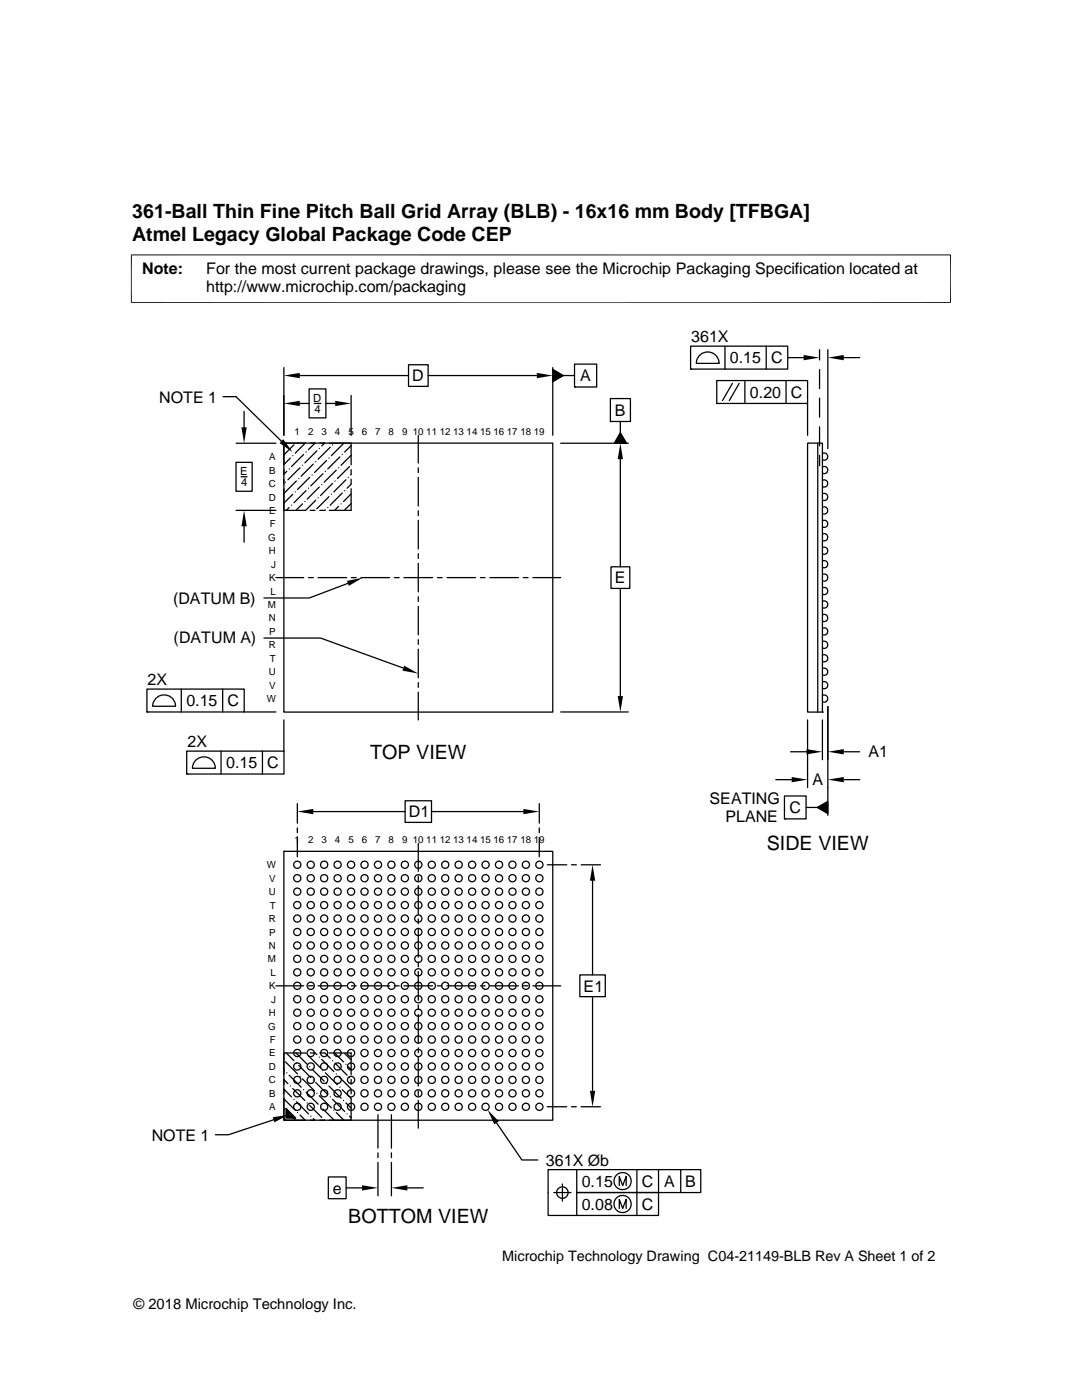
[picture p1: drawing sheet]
<svg xmlns="http://www.w3.org/2000/svg" width="216mm" height="279mm" viewBox="0 0 216 279" stroke-linecap="round" stroke-linejoin="round" font-family="sans-serif">
<g fill="none" stroke="#000" stroke-width=".25">
<path d="M44.5 79.2h2.6M47 79.1l9.1 8.9M56.6 73.4v13.5M59.8 75h21.7M61.7 77.6h3.3v5.8h-3.3zM70.1 78.9v8M81.5 72.8h3.9v4.3h-3.9zM85.4 75h21.7M110.3 73.7l2.1 1.3-2.1 1.2zM110.3 73.4v13.5M112.4 75h2.2M114.6 72.7h4.5v4.5h-4.5z"/>
<path d="M114.6 77.2h.1M121.8 79.5h4v4.6h-4zM137.8 69.1h19.4v4.6h-19.4zM137.8 73.7h.1M139.7 70.8a2.29 2.29 0 0 1 2.5-.4 2.29 2.29 0 0 1 1.3 2.1h-4.6l.4-1.1zM143 75.9h18.1v4.6h-18.1zM144.7 69.1v4.6M146.1 76.5l-1.9 3.4M147.5 76.5l-2 3.4M148.6 75.9v4.6M152.9 69.1v4.6M156.8 75.9v4.6"/>
<path d="M157.2 71.4h3.2M163.5 69.8v2M163.5 73.7v3.9M163.5 79.5v3.8M165.2 69.8v19.7M168.4 71.4h3.1M47.1 92.3h3.2v5.7h-3.2zM47.1 88.5h8M48.1 95.1h1.2M48.7 82.1v3.2M56.6 88.4h53.7v53.7h-53.7zM56.6 88.4h.1"/>
<path d="M56.6 97.5v4.4h4.4l2-2.1M56.6 93.7v1M56.6 95.6v1M57 96.2h.1M57 88.4v.1M57.2 94.1l-.6 .5M57.7 93.6h.1M57.9 91.4l-1.3 1.3M58.4 90.9h.1M58.4 98.6l-1.8 1.8M58.7 88.8l-2.1 2M58.9 98.2h.1"/>
<path d="M59.1 96l-2.4 2.4M59.6 95.5h.1M59.8 80.5h1.9M59.9 93.3l-2.5 2.5M60.3 92.9h.1M60.6 90.7l-2.4 2.4M60.9 88.4l-2 2M61 88.4h-4.4v4.4M61.1 90.2h.1M61.1 97.9l-2.4 2.4M61.6 97.4h.1M61.8 95.3l-2.4 2.4"/>
<path d="M61.9 88.4h.9l-1.2 1.3M62.3 94.8h.1M62.5 92.6l-2.4 2.4M62.7 80.5h1.3M63 92.1h.1M63.2 90l-2.4 2.4M63.5 99.4h.1M63.7 89.5h.1M63.7 97.2l-2.4 2.4M63.8 88.4h1l-.6 .6M64.2 96.7h.1M64.4 94.6l-2.4 2.4"/>
<path d="M64.9 94.1h.1M65 80.5h1.9M65.2 91.9l-2.4 2.4M65.6 91.4h.1M65.6 99.1l-2.4 2.4M65.7 88.4h4.4v4.4M65.9 89.3l-2.4 2.4M66.1 98.6h.1M66.4 88.8h.1M66.4 96.5l-2.4 2.4M66.8 96h.1M67.1 93.8l-2.4 2.4"/>
<path d="M67.6 93.3h.1M67.8 91.2l-2.4 2.4M68.3 90.7h.1M68.3 98.4l-2.4 2.4M68.5 88.5l-2.4 2.4M68.8 97.9h.1M69 95.8l-2.4 2.4M69.5 95.3h.1M69.7 93.1l-2.4 2.4M70.1 88.9l-1.3 1.3M70.1 90.9l-2 2M70.1 94.7l-.1 .1"/>
<path d="M70.1 93.7v1M70.1 95.6v1M70.1 97.5v4.4h-4.4M70.1 96.6l-.8 .8M70.1 98.6l-1.6 1.5M83.5 86.9v5.5M83.5 93.4v.9M83.5 95.3v5.7M111.9 88.5h13.5M121.8 84.1h.1M123.8 86.3l1.2 2.2h-2.4zM123.8 84.1v2.2"/>
<path d="M123.8 91.6v21.5M143 80.5h.1M161.1 80.5v6.4M161.1 88.4h3v53.7h-3zM163.2 88.4v53.7M163.5 85.2v3.8M163.5 90.9v2M164.1 98.6l.7-.1a.72 .72 0 0 1 0 1.3h-.7M164.1 95.9a.71 .71 0 0 1 1.1 .6 .71 .71 0 0 1-1.1 .6M164.1 93.2a.72 .72 0 0 1 1.1 .6 .72 .72 0 0 1-1.1 .6M164.1 90.5a.71 .71 0 0 1 1.1 .6 .71 .71 0 0 1-1.1 .7M47.1 101.9h8"/>
<path d="M48.7 105v3.2M55.1 115.3h5.5M57.7 101.3l-.6 .6M58.2 100.8h.1M60.3 100.6l-1.2 1.3M60.8 100.1h.1M61.6 115.3h.9M61.9 101.9h1M63.5 115.3h5.7M63.8 101.9h1M64.9 101.8l-.1 .1M65.4 101.3h.1"/>
<path d="M67.6 101l-.8 .9M68.1 100.6h.1M69.4 116.4l-7.7 2.9h-9M70.1 100.5l-1.4 1.4M70.1 115.3h1M72 115.3h5.7M78.7 115.3h1M80.6 115.3h5.7M83.5 101.9v1M83.5 103.8v5.8M83.5 110.5v1M83.5 112.4v5.7"/>
<path d="M83.5 119.1v.9M87.3 115.3h.9M89.2 115.3h5.7M95.8 115.3h1M97.7 115.3h5.8M104.4 115.3h1M106.3 115.3h5.6M121.9 113.1h3.8v4.3h-3.8zM123.8 117.4v21.5M164.1 117.3a.71 .71 0 0 1 1.1 .7 .71 .71 0 0 1-1.1 .6M164.1 114.6a.72 .72 0 0 1 1.1 .7 .72 .72 0 0 1-1.1 .6M164.1 112a.71 .71 0 0 1 1.1 .6 .71 .71 0 0 1-1.1 .6"/>
<path d="M164.1 109.3h.7a.72 .72 0 0 1 0 1.2h-.7M164.1 106.6a.71 .71 0 0 1 1.1 .6 .71 .71 0 0 1-1.1 .6M164.1 103.9a.72 .72 0 0 1 1.1 .6 .72 .72 0 0 1-1.1 .7M164.1 101.2a.71 .71 0 0 1 1.1 .7 .71 .71 0 0 1-1.1 .6M29.3 137.5h19.4v4.6h-19.4zM31.3 139.2a2.28 2.28 0 0 1 2.4-.3 2.28 2.28 0 0 1 1.3 2h-4.5l.3-1.1zM36.2 137.5v4.6M44.4 137.5v4.6M52.7 127.3h11.3l16.5 6M83.5 121v5.7M83.5 127.7v.9M83.5 129.6v5.7"/>
<path d="M83.5 136.2v1M83.5 138.1v5.6M164.1 138.8a.71 .71 0 0 1 1.1 .6 .71 .71 0 0 1-1.1 .6M164.1 136.1a.72 .72 0 0 1 1.1 .6 .72 .72 0 0 1-1.1 .7M164.1 133.4a.71 .71 0 0 1 1.1 .7 .71 .71 0 0 1-1.1 .6M164.1 130.7h.7a.72 .72 0 0 1 0 1.3h-.7M164.1 128.1a.71 .71 0 0 1 1.1 .6 .71 .71 0 0 1-1.1 .6M164.1 125.4a.72 .72 0 0 1 1.1 .6 .72 .72 0 0 1-1.1 .6M164.1 122.7a.71 .71 0 0 1 1.1 .6 .71 .71 0 0 1-1.1 .7M164.1 120h.7a.72 .72 0 0 1 0 1.3h-.7M29.3 142.1h.1M37.3 149.9h19.4v4.6h-19.4z"/>
<path d="M37.3 154.5h.1M39.2 151.6a2.28 2.28 0 0 1 2.4-.4 2.28 2.28 0 0 1 1.4 2.1h-4.6l.3-1.2zM44.1 149.9v4.6M48.7 142.1h6.4M52.4 149.9v4.6M56.6 143.7v6.2M80.8 159.8h5.3v4.3h-5.3zM111.9 142.1h13.5M154.8 155.6h3.2M156.5 158.9h4.3v4.5h-4.3zM157.8 150h3.1M161.1 143.7v13.5"/>
<path d="M164.1 143.7v7.9M164.1 142.1h.1M165.2 141v21.7M168.4 150h3.1M168.4 155.6h3.1M56.6 169.9h53.7v53.7h-53.7zM56.6 169.9h.1M59.3 160.4v3.9M59.3 165.2v1M59.3 167.1v3.9M62.5 162h18.3M83.5 168.3v5.6"/>
<path d="M83.5 174.8v1M83.5 176.7v5.8M86.1 162h18.3M107.6 160.4v3.9M107.6 165.2v1M107.6 167.1v3.9M109.2 172.6h3.9M114 172.6h1M116 172.6h3.8M118.2 175.8v18.8M156.5 163.4h.1M160.8 161.1h2.3"/>
<path d="M163.1 161.1l2.1-1.2v2.5zM55.1 196.7h5.5M61.6 196.7h.9M63.5 196.7h5.7M70.1 196.7h1M72 196.7h5.7M78.7 196.7h1M80.6 196.7h5.7M83.5 183.4v1M83.5 185.3v5.7M83.5 192v.9M83.5 193.9v5.7"/>
<path d="M87.3 196.7h.9M89.2 196.7h5.7M95.8 196.7h1M97.7 196.7h5.8M104.4 196.7h1M106.3 196.7h5.6M115.7 194.6h5.1v4.3h-5.1zM118.2 198.9v18.8M56.6 218.3v-1l1.6 1.6M56.6 219.2v4.4h4.4M56.6 213.5l.1 .1M56.6 219.3l2.3 2.3"/>
<path d="M57 211.9l2.4 2.4M57.1 210.1l1.6 1.6M57.2 214.1h.1M57.4 216.3l-.8-.9v1M57.7 214.6l2.4 2.4M57.9 216.7h.1M58.4 217.2l2.4 2.4M58.7 219.4h.1M59.1 210.1l2.2 2.3M59.1 212.2h.1M59.1 219.9l2.5 2.4M59.6 212.6l2.4 2.5"/>
<path d="M59.9 214.8h.1M60.3 215.3l2.5 2.4M60.6 217.5h.1M61 210.1h-4.4v4.4M61.1 210.2h.1M61.1 218l2.4 2.4M61.6 210.7l2.4 2.4M61.8 212.9h.1M61.9 210.1h1M62.3 213.4l2.4 2.4M62.5 215.5h.1M62.9 210.1l.3 .4"/>
<path d="M63 216l2.4 2.4M63.2 218.2h.1M63.7 211h.1M63.7 218.7l2.4 2.4M63.8 210.1h1M64.2 211.4l2.4 2.4M64.4 213.6h.1M64.8 210.1l1.1 1.1M64.9 214.1l2.4 2.4M65.2 216.3h.1M65.6 216.7l2.5 2.5M65.7 210.1h4.4v4.4"/>
<path d="M65.9 218.9h.1M66.4 211.7h.1M66.4 219.4l2.4 2.4M66.8 210.1l1.7 1.8M66.8 212.2l2.5 2.4M67.1 214.3h.1M67.6 214.8l2.4 2.4M67.8 217h.1M68.3 217.5l1.8 1.7v4.4h-4.4M68.5 219.6h.1M68.8 210.2l1.3 1.3M69 212.4h.1"/>
<path d="M69.5 212.9l.6 .5M69.7 215.1h.1M70.1 215.4v1M70.1 217.3v1M83.5 200.6v.9M83.5 202.5v5.7M83.5 209.1v1M83.5 211v5.7M83.5 217.7v1M83.5 219.6v5.5M54.6 223.5l-9 3h-2.6M56.6 223.2l.4 .3"/>
<path d="M56.7 221.3h.1M57.1 221.2l1.9 1.9h-1.9zM57.2 221.8l1.8 1.8M59.4 222h.1M59.9 222.5l1 1.1M61.3 220.1h.1M61.8 220.6l2.4 2.4M62 222.8h.1M62.5 223.2l.3 .4h-.9M63.8 223.6h1M64 220.8h.1M64.4 221.3l2.3 2.3"/>
<path d="M64.7 223.5h.1M65.5 234.9h3.6v4.3h-3.6zM66.6 221.6h.1M67.1 222l1.5 1.6M69 220.1l1.1 1M69.1 237.1h3.1M69.3 222.3h.1M69.7 222.8l.4 .3M75.4 222.5v6.6M75.4 230.1v.9M75.4 232v6.7M78.1 222.5v6.6"/>
<path d="M78.1 230.1v.9M78.1 232v6.7M81.3 237.1h3.2M99.1 224.1l5 7.4h3.2M109.2 220.9h3.9M110.5 238h3.4M112.2 236.3v3.4M114 220.9h1M115.1 233.4v4.6h16.3v4.6h-22v-9.2h30.4v4.6h-24.7v4.6M116 220.9h3.8M123.6 236.6v-1.8l.6 1.8 .7-1.8v1.8M127.1 233.4v9.2"/>
<path d="M131.4 233.4v4.6M135.8 233.4v4.6M123.6 241.2v-1.8l.6 1.8 .7-1.8v1.8"/>
<circle cx="59.3" cy="178" r=".72"/>
<circle cx="59.3" cy="172.6" r=".72"/>
<circle cx="59.3" cy="175.3" r=".72"/>
<circle cx="62" cy="178" r=".72"/>
<circle cx="62" cy="175.3" r=".72"/>
<circle cx="62" cy="172.6" r=".72"/>
<circle cx="64.7" cy="172.6" r=".72"/>
<circle cx="64.7" cy="175.3" r=".72"/>
<circle cx="64.7" cy="178" r=".72"/>
<circle cx="67.4" cy="172.6" r=".72"/>
<circle cx="67.4" cy="175.3" r=".72"/>
<circle cx="67.4" cy="178" r=".72"/>
<circle cx="70.1" cy="172.6" r=".72"/>
<circle cx="70.1" cy="175.3" r=".72"/>
<circle cx="70.1" cy="178" r=".72"/>
<circle cx="72.7" cy="178" r=".72"/>
<circle cx="72.7" cy="175.3" r=".72"/>
<circle cx="72.7" cy="172.6" r=".72"/>
<circle cx="75.4" cy="178" r=".72"/>
<circle cx="75.4" cy="172.6" r=".72"/>
<circle cx="75.4" cy="175.3" r=".72"/>
<circle cx="78.1" cy="172.6" r=".72"/>
<circle cx="78.1" cy="175.3" r=".72"/>
<circle cx="78.1" cy="178" r=".72"/>
<circle cx="80.8" cy="175.3" r=".72"/>
<circle cx="80.8" cy="172.6" r=".72"/>
<circle cx="80.8" cy="178" r=".72"/>
<circle cx="83.5" cy="172.6" r=".73"/>
<circle cx="83.5" cy="175.3" r=".73"/>
<circle cx="83.5" cy="178" r=".73"/>
<circle cx="86.1" cy="178" r=".72"/>
<circle cx="86.1" cy="175.3" r=".72"/>
<circle cx="86.1" cy="172.6" r=".72"/>
<circle cx="88.8" cy="178" r=".72"/>
<circle cx="88.8" cy="175.3" r=".72"/>
<circle cx="88.8" cy="172.6" r=".72"/>
<circle cx="91.5" cy="175.3" r=".72"/>
<circle cx="91.5" cy="172.6" r=".72"/>
<circle cx="91.5" cy="178" r=".72"/>
<circle cx="94.2" cy="175.3" r=".72"/>
<circle cx="94.2" cy="172.6" r=".72"/>
<circle cx="94.2" cy="178" r=".72"/>
<circle cx="96.9" cy="178" r=".73"/>
<circle cx="96.9" cy="175.3" r=".73"/>
<circle cx="96.9" cy="172.6" r=".73"/>
<circle cx="99.6" cy="178" r=".72"/>
<circle cx="99.6" cy="172.6" r=".72"/>
<circle cx="99.6" cy="175.3" r=".72"/>
<circle cx="102.3" cy="175.3" r=".72"/>
<circle cx="102.3" cy="172.6" r=".72"/>
<circle cx="102.3" cy="178" r=".72"/>
<circle cx="104.9" cy="172.6" r=".72"/>
<circle cx="104.9" cy="175.3" r=".72"/>
<circle cx="104.9" cy="178" r=".72"/>
<circle cx="107.6" cy="172.6" r=".72"/>
<circle cx="107.6" cy="175.3" r=".72"/>
<circle cx="107.6" cy="178" r=".72"/>
<circle cx="59.3" cy="196.7" r=".72"/>
<circle cx="59.3" cy="183.3" r=".72"/>
<circle cx="59.3" cy="188.7" r=".72"/>
<circle cx="59.3" cy="186" r=".72"/>
<circle cx="59.3" cy="194" r=".72"/>
<circle cx="59.3" cy="199.4" r=".72"/>
<circle cx="59.3" cy="180.6" r=".72"/>
<circle cx="59.3" cy="191.4" r=".71"/>
<circle cx="62" cy="196.7" r=".72"/>
<circle cx="62" cy="183.3" r=".72"/>
<circle cx="62" cy="188.7" r=".72"/>
<circle cx="62" cy="186" r=".72"/>
<circle cx="62" cy="199.4" r=".72"/>
<circle cx="62" cy="180.6" r=".72"/>
<circle cx="62" cy="194" r=".72"/>
<circle cx="62" cy="191.4" r=".71"/>
<circle cx="64.7" cy="196.7" r=".72"/>
<circle cx="64.7" cy="183.3" r=".72"/>
<circle cx="64.7" cy="188.7" r=".72"/>
<circle cx="64.7" cy="199.4" r=".72"/>
<circle cx="64.7" cy="186" r=".72"/>
<circle cx="64.7" cy="180.6" r=".72"/>
<circle cx="64.7" cy="194" r=".72"/>
<circle cx="64.7" cy="191.4" r=".72"/>
<circle cx="67.4" cy="196.7" r=".72"/>
<circle cx="67.4" cy="183.3" r=".72"/>
<circle cx="67.4" cy="188.7" r=".72"/>
<circle cx="67.4" cy="186" r=".72"/>
<circle cx="67.4" cy="199.4" r=".72"/>
<circle cx="67.4" cy="180.6" r=".72"/>
<circle cx="67.4" cy="194.1" r=".72"/>
<circle cx="67.4" cy="191.4" r=".72"/>
<circle cx="70.1" cy="196.7" r=".72"/>
<circle cx="70.1" cy="183.3" r=".72"/>
<circle cx="70.1" cy="199.4" r=".72"/>
<circle cx="70.1" cy="188.7" r=".72"/>
<circle cx="70.1" cy="186" r=".72"/>
<circle cx="70.1" cy="180.6" r=".72"/>
<circle cx="70.1" cy="194.1" r=".72"/>
<circle cx="70.1" cy="191.4" r=".72"/>
<circle cx="72.7" cy="196.7" r=".72"/>
<circle cx="72.7" cy="183.3" r=".72"/>
<circle cx="72.7" cy="188.7" r=".72"/>
<circle cx="72.7" cy="194" r=".72"/>
<circle cx="72.7" cy="180.6" r=".72"/>
<circle cx="72.7" cy="199.4" r=".72"/>
<circle cx="72.7" cy="186" r=".72"/>
<circle cx="72.7" cy="191.4" r=".71"/>
<circle cx="75.4" cy="196.7" r=".72"/>
<circle cx="75.4" cy="183.3" r=".72"/>
<circle cx="75.4" cy="188.7" r=".72"/>
<circle cx="75.4" cy="199.4" r=".72"/>
<circle cx="75.4" cy="186" r=".72"/>
<circle cx="75.4" cy="194" r=".72"/>
<circle cx="75.4" cy="180.6" r=".72"/>
<circle cx="75.4" cy="191.4" r=".71"/>
<circle cx="78.1" cy="188.7" r=".72"/>
<circle cx="78.1" cy="186" r=".72"/>
<circle cx="78.1" cy="194" r=".72"/>
<circle cx="78.1" cy="199.4" r=".72"/>
<circle cx="78.1" cy="180.6" r=".72"/>
<circle cx="78.1" cy="196.7" r=".72"/>
<circle cx="78.1" cy="183.3" r=".72"/>
<circle cx="78.1" cy="191.4" r=".72"/>
<circle cx="80.8" cy="196.7" r=".72"/>
<circle cx="80.8" cy="183.3" r=".72"/>
<circle cx="80.8" cy="188.7" r=".72"/>
<circle cx="80.8" cy="186" r=".72"/>
<circle cx="80.8" cy="199.4" r=".72"/>
<circle cx="80.8" cy="194.1" r=".72"/>
<circle cx="80.8" cy="180.6" r=".72"/>
<circle cx="80.8" cy="191.4" r=".72"/>
<circle cx="83.5" cy="196.7" r=".73"/>
<circle cx="83.5" cy="183.3" r=".73"/>
<circle cx="83.5" cy="188.7" r=".73"/>
<circle cx="83.5" cy="180.6" r=".73"/>
<circle cx="83.5" cy="186" r=".73"/>
<circle cx="83.5" cy="199.4" r=".73"/>
<circle cx="83.5" cy="194" r=".73"/>
<circle cx="83.5" cy="191.4" r=".72"/>
<circle cx="86.1" cy="196.7" r=".72"/>
<circle cx="86.1" cy="183.3" r=".72"/>
<circle cx="86.1" cy="188.7" r=".72"/>
<circle cx="86.1" cy="199.4" r=".72"/>
<circle cx="86.1" cy="186" r=".72"/>
<circle cx="86.1" cy="194" r=".72"/>
<circle cx="86.1" cy="180.6" r=".72"/>
<circle cx="86.2" cy="191.4" r=".71"/>
<circle cx="88.8" cy="196.7" r=".72"/>
<circle cx="88.8" cy="183.3" r=".72"/>
<circle cx="88.8" cy="188.7" r=".72"/>
<circle cx="88.8" cy="199.4" r=".72"/>
<circle cx="88.8" cy="180.6" r=".72"/>
<circle cx="88.8" cy="186" r=".72"/>
<circle cx="88.8" cy="194" r=".72"/>
<circle cx="88.8" cy="191.4" r=".71"/>
<circle cx="91.5" cy="196.7" r=".72"/>
<circle cx="91.5" cy="183.3" r=".72"/>
<circle cx="91.5" cy="186" r=".72"/>
<circle cx="91.5" cy="199.4" r=".72"/>
<circle cx="91.5" cy="188.7" r=".72"/>
<circle cx="91.5" cy="180.6" r=".72"/>
<circle cx="91.5" cy="194.1" r=".72"/>
<circle cx="91.5" cy="191.4" r=".72"/>
<circle cx="94.2" cy="196.7" r=".72"/>
<circle cx="94.2" cy="183.3" r=".72"/>
<circle cx="94.2" cy="186" r=".72"/>
<circle cx="94.2" cy="188.7" r=".72"/>
<circle cx="94.2" cy="199.4" r=".72"/>
<circle cx="94.2" cy="194.1" r=".72"/>
<circle cx="94.2" cy="180.6" r=".72"/>
<circle cx="94.2" cy="191.4" r=".72"/>
<circle cx="96.9" cy="196.7" r=".73"/>
<circle cx="96.9" cy="183.3" r=".73"/>
<circle cx="96.9" cy="188.7" r=".73"/>
<circle cx="96.9" cy="194" r=".73"/>
<circle cx="96.9" cy="180.6" r=".73"/>
<circle cx="96.9" cy="199.4" r=".73"/>
<circle cx="96.9" cy="186" r=".73"/>
<circle cx="96.9" cy="191.4" r=".72"/>
<circle cx="99.6" cy="196.7" r=".72"/>
<circle cx="99.6" cy="183.3" r=".72"/>
<circle cx="99.6" cy="180.6" r=".72"/>
<circle cx="99.6" cy="186" r=".72"/>
<circle cx="99.6" cy="188.7" r=".72"/>
<circle cx="99.6" cy="194" r=".72"/>
<circle cx="99.6" cy="199.4" r=".72"/>
<circle cx="99.6" cy="191.4" r=".71"/>
<circle cx="102.3" cy="183.3" r=".72"/>
<circle cx="102.3" cy="196.7" r=".72"/>
<circle cx="102.3" cy="194" r=".72"/>
<circle cx="102.3" cy="180.6" r=".72"/>
<circle cx="102.3" cy="188.7" r=".72"/>
<circle cx="102.3" cy="199.4" r=".72"/>
<circle cx="102.3" cy="186" r=".72"/>
<circle cx="102.3" cy="191.4" r=".71"/>
<circle cx="104.9" cy="196.7" r=".72"/>
<circle cx="104.9" cy="183.3" r=".72"/>
<circle cx="104.9" cy="188.7" r=".72"/>
<circle cx="104.9" cy="186" r=".72"/>
<circle cx="104.9" cy="199.4" r=".72"/>
<circle cx="104.9" cy="180.6" r=".72"/>
<circle cx="104.9" cy="194.1" r=".72"/>
<circle cx="104.9" cy="191.4" r=".72"/>
<circle cx="107.6" cy="196.7" r=".72"/>
<circle cx="107.6" cy="183.3" r=".72"/>
<circle cx="107.6" cy="199.4" r=".72"/>
<circle cx="107.6" cy="188.7" r=".72"/>
<circle cx="107.6" cy="186" r=".72"/>
<circle cx="107.6" cy="180.6" r=".72"/>
<circle cx="107.6" cy="194.1" r=".72"/>
<circle cx="107.6" cy="191.4" r=".72"/>
<circle cx="59.3" cy="215.5" r=".72"/>
<circle cx="59.3" cy="218.2" r=".72"/>
<circle cx="59.3" cy="212.8" r=".72"/>
<circle cx="59.3" cy="207.5" r=".72"/>
<circle cx="59.3" cy="204.8" r=".72"/>
<circle cx="59.3" cy="210.1" r=".72"/>
<circle cx="59.3" cy="202.1" r=".71"/>
<circle cx="62" cy="215.5" r=".72"/>
<circle cx="62" cy="218.2" r=".72"/>
<circle cx="62" cy="207.5" r=".72"/>
<circle cx="62" cy="212.8" r=".72"/>
<circle cx="62" cy="204.8" r=".72"/>
<circle cx="62" cy="210.1" r=".72"/>
<circle cx="62" cy="202.1" r=".71"/>
<circle cx="64.7" cy="212.8" r=".72"/>
<circle cx="64.7" cy="207.5" r=".72"/>
<circle cx="64.7" cy="204.8" r=".72"/>
<circle cx="64.7" cy="218.2" r=".72"/>
<circle cx="64.7" cy="210.1" r=".72"/>
<circle cx="64.7" cy="215.5" r=".72"/>
<circle cx="64.7" cy="202.1" r=".72"/>
<circle cx="67.4" cy="212.8" r=".72"/>
<circle cx="67.4" cy="207.5" r=".72"/>
<circle cx="67.4" cy="218.2" r=".72"/>
<circle cx="67.4" cy="204.8" r=".72"/>
<circle cx="67.4" cy="215.5" r=".72"/>
<circle cx="67.4" cy="210.2" r=".72"/>
<circle cx="67.4" cy="202.1" r=".72"/>
<circle cx="70.1" cy="212.8" r=".72"/>
<circle cx="70.1" cy="207.5" r=".72"/>
<circle cx="70.1" cy="204.8" r=".72"/>
<circle cx="70.1" cy="218.2" r=".72"/>
<circle cx="70.1" cy="215.5" r=".72"/>
<circle cx="70.1" cy="210.2" r=".72"/>
<circle cx="70.1" cy="202.1" r=".72"/>
<circle cx="72.7" cy="215.5" r=".72"/>
<circle cx="72.7" cy="218.2" r=".72"/>
<circle cx="72.7" cy="212.8" r=".72"/>
<circle cx="72.7" cy="207.5" r=".72"/>
<circle cx="72.7" cy="204.8" r=".72"/>
<circle cx="72.7" cy="210.1" r=".72"/>
<circle cx="72.7" cy="202.1" r=".71"/>
<circle cx="75.4" cy="215.5" r=".72"/>
<circle cx="75.4" cy="218.2" r=".72"/>
<circle cx="75.4" cy="204.8" r=".72"/>
<circle cx="75.4" cy="212.8" r=".72"/>
<circle cx="75.4" cy="207.5" r=".72"/>
<circle cx="75.4" cy="210.1" r=".72"/>
<circle cx="75.4" cy="202.1" r=".71"/>
<circle cx="78.1" cy="207.5" r=".72"/>
<circle cx="78.1" cy="204.8" r=".72"/>
<circle cx="78.1" cy="212.8" r=".72"/>
<circle cx="78.1" cy="218.2" r=".72"/>
<circle cx="78.1" cy="210.2" r=".72"/>
<circle cx="78.1" cy="215.5" r=".72"/>
<circle cx="78.1" cy="202.1" r=".72"/>
<circle cx="80.8" cy="212.8" r=".72"/>
<circle cx="80.8" cy="207.5" r=".72"/>
<circle cx="80.8" cy="204.8" r=".72"/>
<circle cx="80.8" cy="218.2" r=".72"/>
<circle cx="80.8" cy="215.5" r=".72"/>
<circle cx="80.8" cy="210.2" r=".72"/>
<circle cx="80.8" cy="202.1" r=".72"/>
<circle cx="83.5" cy="218.2" r=".73"/>
<circle cx="83.5" cy="204.8" r=".73"/>
<circle cx="83.5" cy="212.8" r=".73"/>
<circle cx="83.5" cy="207.5" r=".73"/>
<circle cx="83.5" cy="215.5" r=".73"/>
<circle cx="83.5" cy="210.2" r=".73"/>
<circle cx="83.5" cy="202.1" r=".72"/>
<circle cx="86.1" cy="215.5" r=".72"/>
<circle cx="86.1" cy="218.2" r=".72"/>
<circle cx="86.1" cy="204.8" r=".72"/>
<circle cx="86.1" cy="212.8" r=".72"/>
<circle cx="86.1" cy="207.5" r=".72"/>
<circle cx="86.1" cy="210.1" r=".72"/>
<circle cx="86.2" cy="202.1" r=".71"/>
<circle cx="88.8" cy="215.5" r=".72"/>
<circle cx="88.8" cy="218.2" r=".72"/>
<circle cx="88.8" cy="207.5" r=".72"/>
<circle cx="88.8" cy="212.8" r=".72"/>
<circle cx="88.8" cy="204.8" r=".72"/>
<circle cx="88.8" cy="210.1" r=".72"/>
<circle cx="88.8" cy="202.1" r=".71"/>
<circle cx="91.5" cy="212.8" r=".72"/>
<circle cx="91.5" cy="204.8" r=".72"/>
<circle cx="91.5" cy="218.2" r=".72"/>
<circle cx="91.5" cy="207.5" r=".72"/>
<circle cx="91.5" cy="215.5" r=".72"/>
<circle cx="91.5" cy="210.2" r=".72"/>
<circle cx="91.5" cy="202.1" r=".72"/>
<circle cx="94.2" cy="212.8" r=".72"/>
<circle cx="94.2" cy="218.2" r=".72"/>
<circle cx="94.2" cy="207.5" r=".72"/>
<circle cx="94.2" cy="204.8" r=".72"/>
<circle cx="94.2" cy="215.5" r=".72"/>
<circle cx="94.2" cy="210.2" r=".72"/>
<circle cx="94.2" cy="202.1" r=".72"/>
<circle cx="96.9" cy="215.5" r=".73"/>
<circle cx="96.9" cy="218.2" r=".73"/>
<circle cx="96.9" cy="207.5" r=".73"/>
<circle cx="96.9" cy="212.8" r=".73"/>
<circle cx="96.9" cy="204.8" r=".73"/>
<circle cx="96.9" cy="210.1" r=".73"/>
<circle cx="96.9" cy="202.1" r=".72"/>
<circle cx="99.6" cy="215.5" r=".72"/>
<circle cx="99.6" cy="218.2" r=".72"/>
<circle cx="99.6" cy="212.8" r=".72"/>
<circle cx="99.6" cy="204.8" r=".72"/>
<circle cx="99.6" cy="207.5" r=".72"/>
<circle cx="99.6" cy="210.1" r=".72"/>
<circle cx="99.6" cy="202.1" r=".71"/>
<circle cx="102.3" cy="210.2" r=".72"/>
<circle cx="102.3" cy="218.2" r=".72"/>
<circle cx="102.3" cy="207.5" r=".72"/>
<circle cx="102.3" cy="204.8" r=".72"/>
<circle cx="102.3" cy="202.1" r=".72"/>
<circle cx="102.3" cy="215.5" r=".72"/>
<circle cx="102.3" cy="212.8" r=".72"/>
<circle cx="104.9" cy="212.8" r=".72"/>
<circle cx="104.9" cy="207.5" r=".72"/>
<circle cx="104.9" cy="218.2" r=".72"/>
<circle cx="104.9" cy="204.8" r=".72"/>
<circle cx="104.9" cy="215.5" r=".72"/>
<circle cx="104.9" cy="210.2" r=".72"/>
<circle cx="104.9" cy="202.1" r=".72"/>
<circle cx="107.6" cy="212.8" r=".72"/>
<circle cx="107.6" cy="207.5" r=".72"/>
<circle cx="107.6" cy="218.2" r=".72"/>
<circle cx="107.6" cy="204.8" r=".72"/>
<circle cx="107.6" cy="215.5" r=".72"/>
<circle cx="107.6" cy="210.2" r=".72"/>
<circle cx="107.6" cy="202.1" r=".72"/>
<circle cx="59.3" cy="220.9" r=".72"/>
<circle cx="62" cy="220.9" r=".72"/>
<circle cx="64.7" cy="220.9" r=".72"/>
<circle cx="67.4" cy="220.9" r=".72"/>
<circle cx="70.1" cy="220.9" r=".72"/>
<circle cx="72.7" cy="220.9" r=".72"/>
<circle cx="75.4" cy="220.9" r=".72"/>
<circle cx="78.1" cy="220.9" r=".72"/>
<circle cx="80.8" cy="220.9" r=".72"/>
<circle cx="83.5" cy="220.9" r=".73"/>
<circle cx="86.1" cy="220.9" r=".72"/>
<circle cx="88.8" cy="220.9" r=".72"/>
<circle cx="91.5" cy="220.9" r=".72"/>
<circle cx="94.2" cy="220.9" r=".72"/>
<circle cx="96.9" cy="220.9" r=".73"/>
<circle cx="99.6" cy="220.9" r=".72"/>
<circle cx="102.3" cy="220.9" r=".72"/>
<circle cx="104.9" cy="220.9" r=".72"/>
<circle cx="107.6" cy="220.9" r=".72"/>
<circle cx="112.2" cy="238" r="1.15"/>
<circle cx="124.2" cy="235.7" r="1.71"/>
<circle cx="124.2" cy="240.3" r="1.71"/>
</g>
<g fill="#000">
<path d="M56.6 75l3.2-.6v1.1zM56.6 80.5l3.2-.5v1zM66.9 80l3.2 .5-3.2 .5zM107.1 74.4l3.2 .6-3.2 .5zM110.3 73.7l2.1 1.3-2.1 1.2zM160.4 70.8l3.1 .6-3.1 .5zM165.2 71.4l3.2-.6v1.1zM48.2 85.3h1l-.5 3.2zM56.5 87.7l1.9 2.6-2.6-1.9zM123.8 88.5l.5 3.1h-1zM123.8 86.3l1.2 2.2h-2.4zM48.7 101.9l.5 3.1h-1z"/>
<path d="M69.2 115.9l3.2-.6-2.8 1.6zM80.7 132.8l2.8 1.6-3.2-.6zM123.3 138.9h1l-.5 3.2zM158 155.1l3.1 .5-3.1 .5zM160.9 149.5l3.2 .5-3.2 .6zM163.1 161.1l2.1-1.2v2.5zM165.2 150l3.2-.5v1.1zM165.2 155.6l3.2-.5v1zM59.3 162l3.2-.6v1.1zM104.4 161.4l3.2 .6-3.2 .5zM118.2 172.6l.6 3.2h-1.1zM117.7 217.7h1.1l-.6 3.2z"/>
<path d="M54.4 223l3.2-.5-2.8 1.5zM57.1 221.2l1.9 1.9h-1.9zM72.2 236.5l3.2 .6-3.2 .5zM78.1 237.1l3.2-.6v1.1zM97.3 221.5l2.2 2.3-.9 .6z"/>
</g>
<path d="M26.1 50.9h163.7M26.2 50.8v9.7M189.7 50.8v9.7M26.1 60.4h163.7" fill="none" stroke="#000" stroke-width=".2"/>
<g font-size="3.9">
<text x="26.4" y="43.5">361-Ball Thin Fine Pitch Ball Grid Array (BLB) - 16x16 mm Body [TFBGA]</text>
<text x="26.4" y="48">Atmel Legacy Global Package Code CEP</text>
<text x="73.9" y="151.4">TOP VIEW</text>
<text x="153" y="169.7">SIDE VIEW</text>
<text x="69.5" y="244">BOTTOM VIEW</text>
</g>
<g font-size="3.2">
<text x="28.4" y="54.6">Note:</text>
<text x="41.1" y="58.3">http://www.microchip.com/packaging</text>
<text x="41.1" y="54.6">For the most current package drawings, please see the Microchip Packaging Specification located at</text>
<text x="137.9" y="68.3">361X</text>
<text x="82.3" y="76.1">D</text>
<text x="115.8" y="76.1">A</text>
<text x="145.6" y="72.5">0.15</text>
<text x="153.9" y="72.5">C</text>
<text x="31.8" y="80.3">NOTE 1</text>
<text x="122.7" y="83">B</text>
<text x="149.6" y="79.4">0.20</text>
<text x="157.8" y="79.4">C</text>
<text x="122.7" y="116.4">E</text>
<text x="34.5" y="120.5">(DATUM B)</text>
<text x="34.6" y="128.4">(DATUM A)</text>
<text x="29.5" y="136.7">2X</text>
<text x="37.2" y="140.9">0.15</text>
<text x="45.4" y="140.9">C</text>
<text x="37.4" y="149.1">2X</text>
<text x="45.1" y="153.3">0.15</text>
<text x="53.3" y="153.3">C</text>
<text x="173.3" y="151.2">A1</text>
<text x="141.6" y="160.5">SEATING</text>
<text x="162.1" y="156.7">A</text>
<text x="81.6" y="163.1">D1</text>
<text x="144.8" y="164.1">PLANE</text>
<text x="157.5" y="162.3">C</text>
<text x="116.5" y="197.9">E1</text>
<text x="30.3" y="227.6">NOTE 1</text>
<text x="108.9" y="232.6">361X Øb</text>
<text x="66.4" y="238.2">e</text>
<text x="116.1" y="236.9">0.15</text>
<text x="128.1" y="236.9">C</text>
<text x="132.5" y="236.9">A</text>
<text x="136.7" y="236.9">B</text>
<text x="116.1" y="241.4">0.08</text>
<text x="128.1" y="241.4">C</text>
</g>
<g font-size="2.9">
<text x="100.2" y="251.7">Microchip Technology Drawing C04-21149-BLB Rev A Sheet 1 of 2</text>
<text x="26.6" y="261.3">© 2018 Microchip Technology Inc.</text>
</g>
<g font-size="2.2">
<text x="62.5" y="80.2">D</text>
<text x="62.8" y="82.4">4</text>
<text x="47.9" y="94.9">E</text>
<text x="48.1" y="97">4</text>
</g>
<g font-size="1.9">
<text x="58.8" y="86.9">1</text>
<text x="61.5" y="86.9">2</text>
<text x="64.2" y="86.9">3</text>
<text x="66.8" y="86.9">4</text>
<text x="69.5" y="86.9">5</text>
<text x="72.2" y="86.9">6</text>
<text x="74.9" y="86.9">7</text>
<text x="77.6" y="86.9">8</text>
<text x="80.2" y="86.9">9 10 11 12 13 14 15 16 17 18 19</text>
<text x="53.7" y="91.8">A</text>
<text x="53.7" y="94.5">B</text>
<text x="53.6" y="97.2">C</text>
<text x="53.6" y="99.9">D</text>
<text x="53.5" y="107.9">G</text>
<text x="53.7" y="102.6">E</text>
<text x="53.9" y="105.2">F</text>
<text x="53.6" y="110.6">H</text>
<text x="54.1" y="113.3">J</text>
<text x="53.7" y="116">K</text>
<text x="54" y="118.7">L</text>
<text x="53.4" y="121.3">M</text>
<text x="53.6" y="124">N</text>
<text x="53.6" y="129.4">R</text>
<text x="53.7" y="126.7">P</text>
<text x="53.6" y="134.7">U</text>
<text x="53.7" y="137.4">V</text>
<text x="53.9" y="132.1">T</text>
<text x="53.2" y="140.1">W</text>
<text x="53.2" y="173.3">W</text>
<text x="58.8" y="168.3">1</text>
<text x="61.5" y="168.3">2</text>
<text x="64.2" y="168.3">3</text>
<text x="66.8" y="168.3">4</text>
<text x="69.5" y="168.3">5</text>
<text x="72.2" y="168.3">6</text>
<text x="74.9" y="168.3">7</text>
<text x="77.6" y="168.3">8</text>
<text x="80.2" y="168.3">9 10 11 12 13 14 15 16 17 18 19</text>
<text x="53.6" y="178.6">U</text>
<text x="53.7" y="176">V</text>
<text x="53.6" y="184">R</text>
<text x="53.9" y="181.3">T</text>
<text x="53.6" y="189.4">N</text>
<text x="53.7" y="186.7">P</text>
<text x="53.4" y="192.1">M</text>
<text x="53.7" y="197.4">K</text>
<text x="54" y="194.8">L</text>
<text x="53.6" y="202.8">H</text>
<text x="54.1" y="200.1">J</text>
<text x="53.5" y="205.5">G</text>
<text x="53.9" y="208.2">F</text>
<text x="53.6" y="213.5">D</text>
<text x="53.7" y="210.8">E</text>
<text x="53.6" y="216.2">C</text>
<text x="53.7" y="221.6">A</text>
<text x="53.7" y="218.9">B</text>
</g>
</svg>
